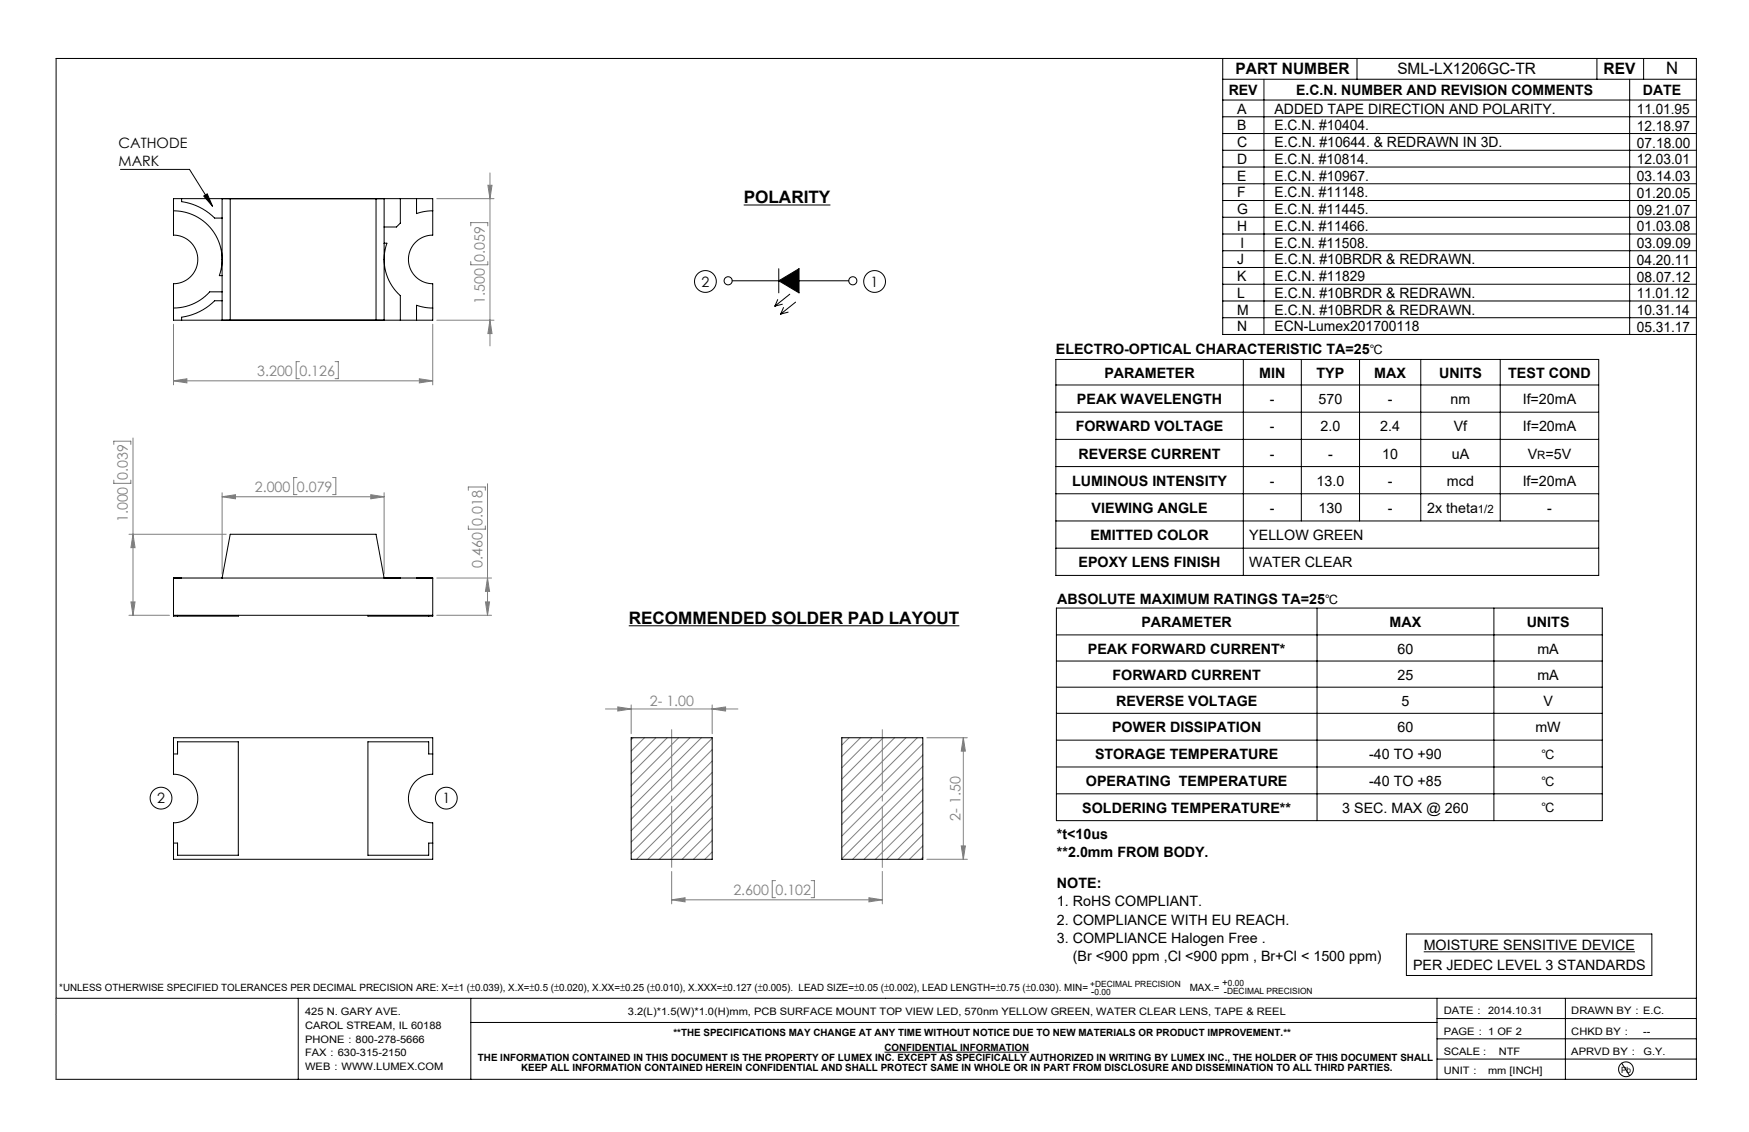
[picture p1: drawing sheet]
<svg xmlns="http://www.w3.org/2000/svg" width="432mm" height="279mm" viewBox="0 0 432 279" stroke-linecap="round" stroke-linejoin="round" font-family="sans-serif">
<g fill="none" stroke="#000" stroke-width=".25">
<path d="M13.9 14.4h404.9v252h-404.9zM301.9 14.4v68.2h116.9M301.9 19.6h116.9M312 19.6v63M335 14.4v5.2M394.3 14.4v5.2M402.3 19.6v63M405.8 14.4v5.2M301.9 24.7h116.9M301.9 28.8h116.9M301.9 33h116.9M301.9 37.1h116.9"/>
<path d="M29.7 41.8h17.1l5.7 9.1M50.3 48.4l.9-.6 1.3 3.1zM183.6 50.6h21.4M301.9 41.2h116.9M301.9 45.4h116.9M301.9 49.5h116.9M301.9 53.6h116.9M301.9 57.8h116.9M180.8 69.3h11.5M192 73.9l-.7 1.7M192.3 66.3v6M192.3 69.3l5-3v6z"/>
<path d="M193.2 75.1l-1.9 .5M193.4 75.9l-.7 1.6M194.6 77l-1.9 .5M195 72.6l-3.7 3M196.4 74.6l-3.7 2.9M197.3 69.3h12.2M301.9 61.9h116.9M301.9 66h116.9M301.9 70.2h116.9M301.9 74.3h116.9M301.9 78.4h116.9M260.7 88.7h134v53.3h-134z"/>
<path d="M260.7 95h134M307 88.7v53.3M321.3 88.7v39.9M335.6 88.7v39.9M350.8 88.7v39.9M370.4 88.7v39.9M260.7 101.7h134M260.7 108.4h134M260.7 115.2h134M260.7 121.9h134M260.7 128.6h134M260.7 135.3h134"/>
<path d="M155.2 154.5h81.6M260.8 150.1h134.8v52.5h-134.8zM260.8 156.7h134.8M325.2 150.1v52.5M368.8 150.1v52.5M260.8 163.2h134.8M260.8 169.6h134.8M260.8 176.1h134.8M260.8 182.7h134.8M260.8 189.3h134.8M260.8 195.9h134.8M347.2 230.5h60.6v10.3h-60.6z"/>
<path d="M351.5 234.9h52.1M13.9 246.4h404.9M73.6 246.4v20M116.2 252.4h238.6M116.2 246.4v20M218.4 259.7h35.7M354.8 256.4h64M354.8 251.4h64M354.8 246.4v20M386.5 246.4v20M354.8 261.4h64M400.4 262.4l1.9 3.1"/>
<circle cx="174.2" cy="69.5" r="2.69"/>
<circle cx="179.8" cy="69.3" r="1"/>
<circle cx="210.5" cy="69.3" r="1"/>
<circle cx="215.9" cy="69.5" r="2.69"/>
<circle cx="39.8" cy="197" r="2.69"/>
<circle cx="110.2" cy="197" r="2.69"/>
<circle cx="401.4" cy="263.9" r="1.83"/>
</g>
<g fill="none" stroke="#808080" stroke-width=".25">
<path d="M107.8 49h14.2M116.2 55.8v-.9h4.2v.9M120.5 45.7h1l-.5 3.3zM121 42.7v42.7M107.8 79h14.2M116.2 64.5v.9h4.2v-.9M121 79l.5 3.3h-1zM42.8 94l3.3-.5v1zM42.8 80v15M42.8 94h64M73.9 89.3h-.8v4.2h.8M82.7 89.3h.8v4.2h-.8"/>
<path d="M103.5 93.5l3.3 .5-3.3 .5zM106.8 80v15M28.1 109.7v-.8h4.2v.8M28.1 118.5v.8h4.2v-.8M32.8 108.1v43.8M73.3 117.9h-.8v4.2h.8M82.1 117.9h.8v4.2h-.8M120.4 119.4v32.5M31.8 131.9h24M32.8 131.9l.5 3.3h-1zM54.8 121.6v20.1M54.8 122.6h40"/>
<path d="M54.8 122.6l3.3-.5v1zM91.5 122.1l3.3 .5-3.3 .5zM94.8 121.6v20.1M115.6 121v-.8h4.2v.8M115.6 129.8v.8h4.2v-.8M31.8 151.9h10M32.3 148.6h1l-.5 3.3zM107.8 151.9h13.6M107.8 142.7h13.6M119.8 148.6h1.1l-.5 3.3zM120.4 142.7l.5 3.3h-1.1zM149.5 175h32.7"/>
<path d="M152.5 174.5l3.3 .5-3.3 .5zM155.8 174v7.1M175.8 175l3.3-.5v1zM175.8 174v7.1M156.3 182.1l-.5 .5M159.1 182.1l-3.3 3.3M161.9 182.1l-6.1 6.1M164.7 182.1l-8.9 8.9M167.5 182.1l-11.7 11.7M170.3 182.1l-14.5 14.5M173.2 182.1l-17.4 17.3M175.8 182.2l-20 20"/>
<path d="M175.8 185l-20 20M175.8 187.8l-20 20M175.8 190.6l-20 20M175.8 193.4l-18.6 18.7M175.8 196.3l-15.8 15.8M175.8 199.1l-13 13M209.6 182.1l-1.8 1.8M212.4 182.1l-4.6 4.6M215.2 182.1l-7.4 7.4M218.1 182.1l-10.3 10.2M220.9 182.1l-13.1 13M223.7 182.1l-15.9 15.8"/>
<path d="M226.5 182.1l-18.7 18.6M227.8 183.5l-20 20M227.8 186.4l-20 20M227.8 189.2l-20 20M227.8 192l-20 20M227.8 194.8l-17.3 17.3M227.8 197.6l-14.5 14.5M228.8 182.1h10M237.8 182.1l.5 3.3h-1zM237.8 182.1v30M165.8 215.1v8M175.8 201.9l-10.2 10.2"/>
<path d="M175.8 204.7l-7.4 7.4M175.8 207.5l-4.6 4.6M175.8 210.3l-1.8 1.8M191.5 217.4h-.8v4.2h.8M200.3 217.4h.8v4.2h-.8M217.8 215.1v8M227.8 200.4l-11.7 11.7M227.8 203.2l-8.9 8.9M227.8 206l-6.1 6.1M227.8 208.8l-3.3 3.3M227.8 211.6l-.5 .5M228.8 212.1h10"/>
<path d="M237.3 208.8h1l-.5 3.3zM165.8 222.1l3.3-.5v1zM165.8 222.1h52M214.5 221.6l3.3 .5-3.3 .5zM13.9 246.4v20"/>
</g>
<path d="M192.3 69.3l5-3v6z" fill="#000"/>
<path d="M165.8 180.1v34M217.8 180.1v34" fill="none" stroke="#808080" stroke-width=".25" stroke-dasharray="30.5 1.3 1.3 1.3" stroke-dashoffset="15.4"/>
<path d="M50.3 48.4l.9-.6 1.3 3.1z" fill="#000"/>
<g fill="#808080">
<path d="M175.8 175l3.3-.5v1zM152.5 174.5l3.3 .5-3.3 .5zM103.5 93.5l3.3 .5-3.3 .5zM42.8 94l3.3-.5v1z"/>
<path d="M54.8 122.6l3.3-.5v1zM91.5 122.1l3.3 .5-3.3 .5z"/>
<path d="M32.3 148.6h1l-.5 3.3zM32.8 131.9l.5 3.3h-1z"/>
<path d="M237.8 182.1l.5 3.3h-1zM237.3 208.8h1l-.5 3.3zM120.4 142.7l.5 3.3h-1.1zM119.8 148.6h1.1l-.5 3.3zM120.5 45.7h1l-.5 3.3zM121 79l.5 3.3h-1z"/>
<path d="M165.8 222.1l3.3-.5v1zM214.5 221.6l3.3 .5-3.3 .5z"/>
</g>
<g fill="none" stroke="#000" stroke-width=".25">
<path d="M42.8 49h64v9a6 6 0 0 0-6 6 6 6 0 0 0 6 6v9h-64v-9a6 6 0 0 0 6-6 6 6 0 0 0-6-6zM42.8 52a12 12 0 0 1 11.3 16h.7M44.8 49v.8a14.4 14.4 0 0 1 8.2 4h1.8M54.8 49l2 .1v29.9h-2zM56.8 49.1h36M92.8 49.1l2-.1v30h-2zM98.8 49v6.1l-.9 .9h-3.1M102.8 49v3.7l2-.5 2-.2M54.8 72h-3a12 12 0 0 1-9 4M54.8 74.2h-1.8a14.4 14.4 0 0 1-8.2 4.1v.7M94.8 60h.7a12 12 0 0 0 3.3 13v6M106.8 76l-2-.1-2-.6v3.7"/>
<path d="M42.8 151.9h64M43.8 151.9v.2M44.8 142.7h-2v9.4h16v-.2M44.8 142.7h10M44.8 142.7h-2M54.8 142.7l2-10.8h36l2 10.8M94.8 142.7h4M98.8 142.7h4M98.8 142.7h-44M102.8 142.7h4v9.4h-16v-.2M102.8 142.7h4M105.8 151.9v.2"/>
<path d="M42.8 182.1h64v9a6 6 0 0 0-6 6 6 6 0 0 0 6 6v9h-64v-9a6 6 0 0 0 6-6 6 6 0 0 0-6-6zM42.8 186.1h1v-3h15v28h-15v-3h-1M106.8 186.1h-1v-3h-15v28h15v-3h1M155.8 182.1h20v30h-20zM207.8 182.1h20v30h-20z"/>
</g>
<g font-size="4.2">
<text x="411.3" y="18.4">N</text>
<text x="183.6" y="50.2">POLARITY</text>
<text x="155.2" y="154">RECOMMENDED SOLDER PAD LAYOUT</text>
</g>
<g font-size="3.9">
<text x="305" y="18.4">PART NUMBER</text>
<text x="345" y="18.4">SML-LX1206GC-TR</text>
<text x="395.9" y="18.4">REV</text>
</g>
<g font-size="3.5">
<text x="303.3" y="23.5">REV</text>
<text x="320" y="23.5">E.C.N. NUMBER AND REVISION COMMENTS</text>
<text x="405.6" y="23.3">DATE</text>
<text x="305.4" y="28">A</text>
<text x="314.7" y="28">ADDED TAPE DIRECTION AND POLARITY.</text>
<text x="404.1" y="28.2">11.01.95</text>
<text x="305.4" y="32.2">B</text>
<text x="314.7" y="32.2">E.C.N. #10404.</text>
<text x="404.1" y="32.3">12.18.97</text>
<text x="29.3" y="36.6">CATHODE</text>
<text x="29.3" y="41.1">MARK</text>
<text x="305.4" y="36.3">C</text>
<text x="305.4" y="40.4">D</text>
<text x="314.7" y="40.4">E.C.N. #10814.</text>
<text x="314.7" y="36.3">E.C.N. #10644. &amp; REDRAWN IN 3D.</text>
<text x="404.1" y="36.4">07.18.00</text>
<text x="404.1" y="40.6">12.03.01</text>
<text x="305.4" y="44.6">E</text>
<text x="314.7" y="44.6">E.C.N. #10967.</text>
<text x="404.1" y="44.7">03.14.03</text>
<text x="305.4" y="48.7">F</text>
<text x="305.4" y="52.8">G</text>
<text x="314.7" y="48.7">E.C.N. #11148.</text>
<text x="314.7" y="52.8">E.C.N. #11445.</text>
<text x="404.1" y="48.8">01.20.05</text>
<text x="404.1" y="53">09.21.07</text>
<text x="305.4" y="57">H</text>
<text x="314.7" y="57">E.C.N. #11466.</text>
<text x="404.1" y="57.1">01.03.08</text>
<text x="305.4" y="65.3">J</text>
<text x="306.2" y="61.1">I</text>
<text x="314.7" y="61.1">E.C.N. #11508.</text>
<text x="314.7" y="65.3">E.C.N. #10BRDR &amp; REDRAWN.</text>
<text x="404.1" y="61.2">03.09.09</text>
<text x="404.1" y="65.4">04.20.11</text>
<text x="173.2" y="70.8">2</text>
<text x="214.9" y="70.8">1</text>
<text x="305.4" y="69.4">K</text>
<text x="314.7" y="69.4">E.C.N. #11829</text>
<text x="404.1" y="69.5">08.07.12</text>
<text x="305.4" y="73.5">L</text>
<text x="305.4" y="77.7">M</text>
<text x="314.7" y="73.5">E.C.N. #10BRDR &amp; REDRAWN.</text>
<text x="314.7" y="77.7">E.C.N. #10BRDR &amp; REDRAWN.</text>
<text x="404.1" y="73.6">11.01.12</text>
<text x="404.1" y="77.8">10.31.14</text>
<text x="305.4" y="81.8">N</text>
<text x="314.7" y="81.8">ECN-Lumex201700118</text>
<text x="404.1" y="81.9">05.31.17</text>
<text x="260.7" y="87.4">ELECTRO-OPTICAL CHARACTERISTIC TA=25℃</text>
<text x="272.6" y="93.3">PARAMETER</text>
<text x="310.9" y="93.3">MIN</text>
<text x="325" y="93.3">TYP</text>
<text x="339.3" y="93.3">MAX</text>
<text x="355.3" y="93.3">UNITS</text>
<text x="372.4" y="93.3">TEST COND</text>
<text x="265.9" y="99.8">PEAK WAVELENGTH</text>
<text x="313.5" y="99.8">-</text>
<text x="325.5" y="99.8">570</text>
<text x="342.6" y="99.8">-</text>
<text x="358.1" y="99.8">nm</text>
<text x="375.9" y="99.8">If=20mA</text>
<text x="265.6" y="106.5">FORWARD VOLTAGE</text>
<text x="313.5" y="106.5">-</text>
<text x="326" y="106.5">2.0</text>
<text x="340.8" y="106.5">2.4</text>
<text x="358.9" y="106.5">Vf</text>
<text x="375.9" y="106.5">If=20mA</text>
<text x="266.3" y="113.2">REVERSE CURRENT</text>
<text x="313.5" y="113.2">-</text>
<text x="327.9" y="113.2">-</text>
<text x="341.3" y="113.2">10</text>
<text x="358.4" y="113.2">uA</text>
<text x="377.2" y="113.2">V =5V</text>
<text x="264.7" y="119.9">LUMINOUS INTENSITY</text>
<text x="313.5" y="119.9">-</text>
<text x="325" y="119.9">13.0</text>
<text x="342.6" y="119.9">-</text>
<text x="357.2" y="119.9">mcd</text>
<text x="375.9" y="119.9">If=20mA</text>
<text x="269.5" y="126.6">VIEWING ANGLE</text>
<text x="313.5" y="126.6">-</text>
<text x="325.5" y="126.6">130</text>
<text x="342.6" y="126.6">-</text>
<text x="352.3" y="126.6">2x theta</text>
<text x="382" y="126.6">-</text>
<text x="269.2" y="133.3">EMITTED COLOR</text>
<text x="308.4" y="133.3">YELLOW GREEN</text>
<text x="266.3" y="140.1">EPOXY LENS FINISH</text>
<text x="308.4" y="140.1">WATER CLEAR</text>
<text x="261" y="149">ABSOLUTE MAXIMUM RATINGS TA=25℃</text>
<text x="281.8" y="154.8">PARAMETER</text>
<text x="343.1" y="154.8">MAX</text>
<text x="376.9" y="154.8">UNITS</text>
<text x="268.6" y="161.3">PEAK FORWARD CURRENT*</text>
<text x="345" y="161.3">60</text>
<text x="379.6" y="161.3">mA</text>
<text x="274.7" y="167.8">FORWARD CURRENT</text>
<text x="345" y="167.8">25</text>
<text x="379.6" y="167.8">mA</text>
<text x="275.5" y="174.2">REVERSE VOLTAGE</text>
<text x="346" y="174.2">5</text>
<text x="381" y="174.2">V</text>
<text x="274.6" y="180.8">POWER DISSIPATION</text>
<text x="345" y="180.8">60</text>
<text x="379.1" y="180.8">mW</text>
<text x="270.3" y="187.4">STORAGE TEMPERATURE</text>
<text x="338" y="187.4">-40 TO +90</text>
<text x="268.1" y="194">OPERATING TEMPERATURE</text>
<text x="338" y="194">-40 TO +85</text>
<text x="38.8" y="198.3">2</text>
<text x="109.2" y="198.3">1</text>
<text x="267.2" y="200.6">SOLDERING TEMPERATURE**</text>
<text x="331.4" y="200.6">3 SEC. MAX @ 260</text>
<text x="261" y="207">*t&lt;10us</text>
<text x="261" y="211.5">**2.0mm FROM BODY.</text>
<text x="261" y="219.2">NOTE:</text>
<text x="261" y="223.7">1. RoHS COMPLIANT.</text>
<text x="261" y="228.2">2. COMPLIANCE WITH EU REACH.</text>
<text x="261" y="232.8">3. COMPLIANCE Halogen Free .</text>
<text x="264.9" y="237.3">(Br &lt;900 ppm ,Cl &lt;900 ppm , Br+Cl &lt; 1500 ppm)</text>
<text x="348.9" y="239.4">PER JEDEC LEVEL 3 STANDARDS</text>
<text x="351.5" y="234.6">MOISTURE SENSITIVE DEVICE</text>
</g>
<g font-size="3.5" fill="#808080">
<text x="119.7" y="64.5" transform="rotate(-90 119.7 64.5)">0.059</text>
<text x="119.7" y="75" transform="rotate(-90 119.7 75)">1.500</text>
<text x="63.5" y="92.8">3.200</text>
<text x="73.9" y="92.8">0.126</text>
<text x="31.6" y="118.5" transform="rotate(-90 31.6 118.5)">0.039</text>
<text x="62.9" y="121.4">2.000</text>
<text x="73.3" y="121.4">0.079</text>
<text x="31.6" y="128.9" transform="rotate(-90 31.6 128.9)">1.000</text>
<text x="119.1" y="129.8" transform="rotate(-90 119.1 129.8)">0.018</text>
<text x="119.1" y="140.2" transform="rotate(-90 119.1 140.2)">0.460</text>
<text x="160.4" y="174.3">2- 1.00</text>
<text x="237.1" y="202.6" transform="rotate(-90 237.1 202.6)">2- 1.50</text>
<text x="181.1" y="220.9">2.600</text>
<text x="191.5" y="220.9">0.102</text>
</g>
<g font-size="3.2">
<text x="380.6" y="187.3">℃</text>
<text x="380.6" y="193.9">℃</text>
<text x="380.6" y="200.5">℃</text>
</g>
<g font-size="2.8">
<text x="379.5" y="113.2">R</text>
<text x="364.9" y="126.6">1/2</text>
</g>
<g font-size="2.5">
<text x="14.6" y="244.7">*UNLESS OTHERWISE SPECIFIED TOLERANCES PER DECIMAL PRECISION ARE: X=±1 (±0.039), X.X=±0.5 (±0.020), X.XX=±0.25 (±0.010), X.XXX=±0.127 (±0.005). LEAD SIZE=±0.05 (±0.002), LEAD LENGTH=±0.75 (±0.030). MIN=</text>
<text x="269.4" y="245.6">-</text>
<text x="293.7" y="244.7">MAX.=</text>
<text x="301.7" y="243.5">+</text>
<text x="302.1" y="245.5">-</text>
<text x="75.3" y="250.4">425 N. GARY AVE.</text>
<text x="155" y="250.5">3.2(L)*1.5(W)*1.0(H)mm, PCB SURFACE MOUNT TOP VIEW LED, 570nm YELLOW GREEN, WATER CLEAR LENS, TAPE &amp; REEL</text>
<text x="356.4" y="250.2">DATE： 2014.10.31</text>
<text x="387.9" y="250.2">DRAWN BY：E.C.</text>
<text x="75.3" y="253.9">CAROL STREAM, IL 60188</text>
<text x="75.3" y="257.3">PHONE：800-278-5666</text>
<text x="166.3" y="255.8">**THE SPECIFICATIONS MAY CHANGE AT ANY TIME WITHOUT NOTICE DUE TO NEW MATERIALS OR PRODUCT IMPROVEMENT.**</text>
<text x="356.4" y="255.4">PAGE： 1 OF 2</text>
<text x="387.9" y="255.4">CHKD BY：</text>
<text x="405.7" y="255.4">--</text>
<text x="75.3" y="260.8">FAX：630-315-2150</text>
<text x="118" y="261.9">THE INFORMATION CONTAINED IN THIS DOCUMENT IS THE PROPERTY OF LUMEX INC. EXCEPT AS SPECIFICALLY AUTHORIZED IN WRITING BY LUMEX INC., THE HOLDER OF THIS DOCUMENT SHALL</text>
<text x="218.4" y="259.5">CONFIDENTIAL INFORMATION</text>
<text x="356.4" y="260.5">SCALE :</text>
<text x="370" y="260.5">NTF</text>
<text x="387.9" y="260.5">APRVD BY： G.Y.</text>
<text x="75.3" y="264.2">WEB：WWW.LUMEX.COM</text>
<text x="128.6" y="264.4">KEEP ALL INFORMATION CONTAINED HEREIN CONFIDENTIAL AND SHALL PROTECT SAME IN WHOLE OR IN PART FROM DISCLOSURE AND DISSEMINATION TO ALL THIRD PARTIES.</text>
<text x="356.4" y="265.1">UNIT：</text>
<text x="367.4" y="265.1">mm [INCH]</text>
</g>
<g font-size="2.1">
<text x="269.2" y="243.5">+DECIMAL PRECISION</text>
<text x="270.2" y="245.6">0.00</text>
<text x="302.9" y="245.5">DECIMAL PRECISION</text>
<text x="303.2" y="243.5">0.00</text>
<text x="400.2" y="264.7">Pb</text>
</g>
</svg>
